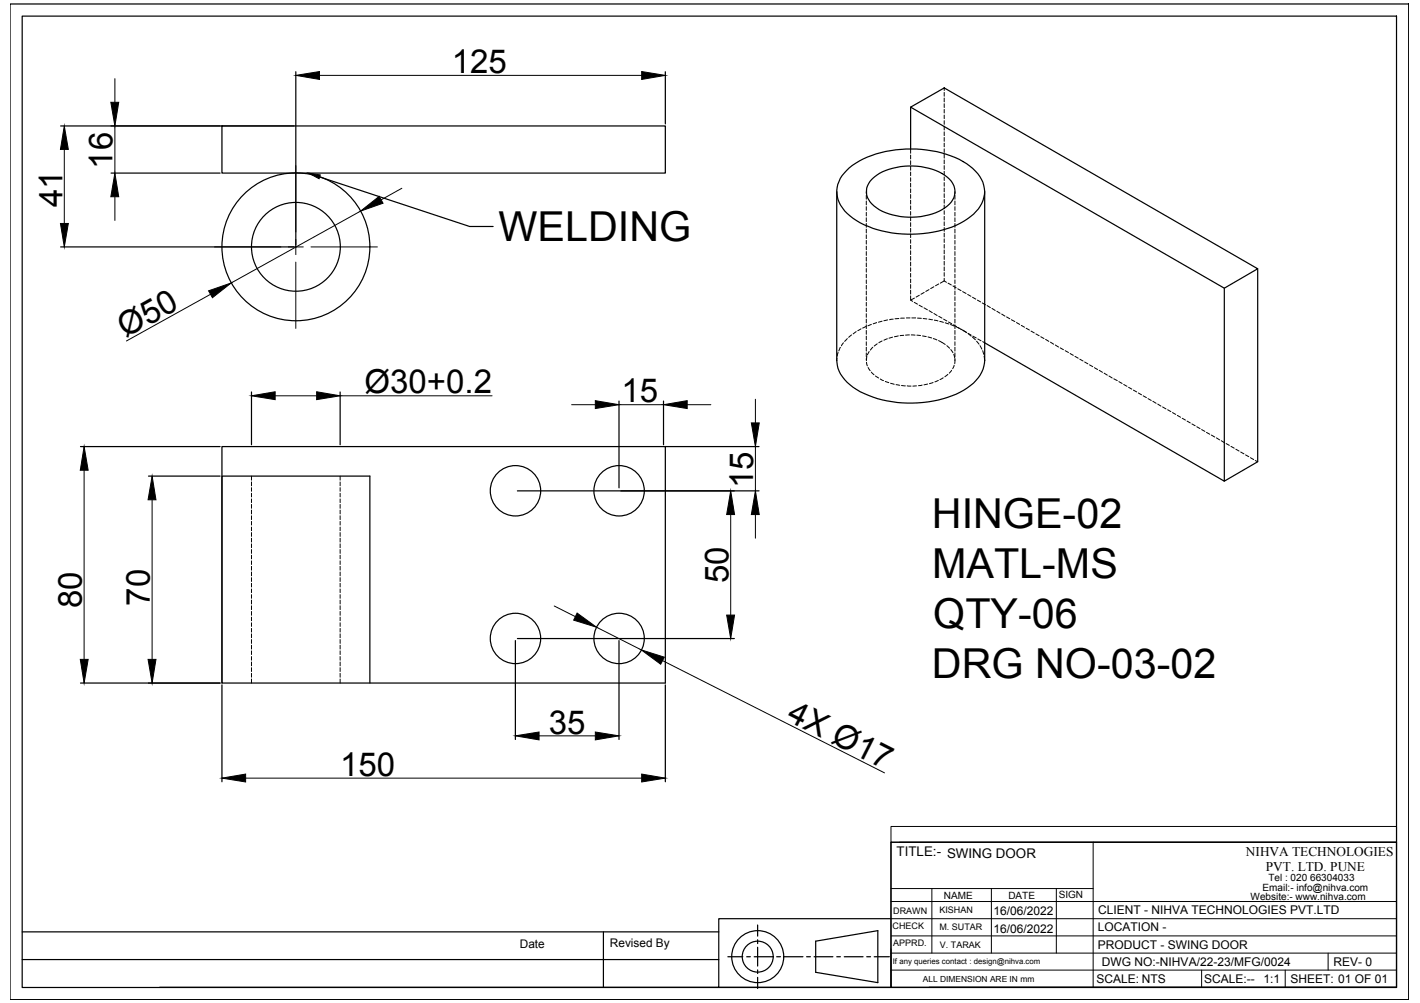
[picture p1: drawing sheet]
<svg xmlns="http://www.w3.org/2000/svg" width="297mm" height="210mm" viewBox="0 0 297 210" stroke-linecap="round" stroke-linejoin="round" font-family="sans-serif">
<!-- layer: 0 -->
<g fill="none" stroke="#000" stroke-width=".25">
<path d="M2.1 .8h292.6v208.4h-292.6zM4.6 3.4h287.5v203.3h-287.5zM61.9 15v36.3M139.2 15v10.9M12.7 26.4h48.8M23.2 36.2h22.8M46.4 26.4h92.8v9.8h-92.8zM66.9 37l31.3 10.4h5M177.1 35.7a17.8 17.8 0 0 1 11.4-4.4 21.5 21.5 0 0 1 14.3 3.4 6.5 6.5 0 0 1 3 6.6 9.3 9.3 0 0 1-5.8 5.8 24.8 24.8 0 0 1-20.1-.5 8.2 8.2 0 0 1-4.8-6.1 6.2 6.2 0 0 1 2-4.8zM182.4 37.5a12.2 12.2 0 0 1 9.4-2.7 10.6 10.6 0 0 1 7.2 3.1 3.7 3.7 0 0 1-1.4 5.6 14 14 0 0 1-14.2 0 3.7 3.7 0 0 1-1.7-5.1zM190.5 22.4l7-4 65.6 37.8-7 4.1zM190.5 22.4v8.8"/>
<path d="M12.7 51.7h48.8M175 40.1v35.3a7 7 0 0 0 3.5 5.7 23.6 23.6 0 0 0 20.6 1.7 10.7 10.7 0 0 0 6.5-5.6l.4-1.8v-35.3M263.1 56.2v40.4l-7 4.1M256.1 60.3v40.4l-50.1-29M16.8 93.5h29.2M31.1 99.6h14.9M52.6 82v11.1M71.1 82v11.1M129.5 83.9v18.2M138.8 83.9v9.2M139.2 93.5h19.6M108.2 102.7h50.6"/>
<path d="M107.8 134.1v20.7M108.2 133.6h45.4M129.5 134.1v20.7M16.8 142.9h29.2M46.4 142.9v-49.4h92.8v49.4h-92.8v-43.3h31v43.3M46.4 143.3v20.3M139.2 143.3v20.3M186.4 176.3h105.7v30.3h-105.7zM4.6 195h145.8M126.2 195v11.7M158.5 193.6v2.3M158.5 196.7v.8"/>
<path d="M158.5 198.2v4M170.6 197l13-2.2v10.8l-13-2.1zM186.4 192.3h-36v14.3h-117M4.6 200.8h145.8M150.4 206.6h36M152.3 200.2h3.1M156.2 200.2h.8M157.8 200.2h3.9M158.5 203v.7M158.5 204.5v2.4M162.5 200.2h.8M164 200.2h4"/>
<path d="M168.7 200.2h.8M170.3 200.2h3.9M175 200.2h.8M176.6 200.2h3.9M181.3 200.2h.8M182.9 200.2h3.1M194.3 206.6h97.8"/>
<circle cx="61.9" cy="51.7" r="15.5"/>
<circle cx="61.9" cy="51.7" r="9.3"/>
<circle cx="107.8" cy="102.7" r="5.3"/>
<circle cx="129.5" cy="102.7" r="5.3"/>
<circle cx="107.8" cy="133.6" r="5.3"/>
<circle cx="129.5" cy="133.6" r="5.3"/>
<circle cx="158.5" cy="200.2" r="5.4"/>
<circle cx="158.5" cy="200.2" r="3.2"/>
</g>
<g fill="none" stroke="#000" stroke-width=".21">
<path d="M24 16.5v4.9M66.8 15.8h67.4M197.5 18.4v.6M197.5 19.3v.8M13.4 31.3v15.5M24 26.4v9.8M61.9 34.7v13.8M84.1 39.4l-4.4 2.4M190.5 31.2v.9M190.5 32.5v.8M190.5 33.6v.8M190.5 34.8v.8"/>
<path d="M190.5 36v.8M190.5 37.2v.8M190.5 38.3v.8M190.5 39.5v.8M197.5 20.5v.8M197.5 21.7v.8M197.5 22.9v.8M197.5 24.1v.7M197.5 25.3v.7M197.5 26.4v.8M197.5 27.6v.8M197.5 28.8v.8"/>
<path d="M197.5 30v.7M197.5 31.1v.8M197.5 32.3v.8M197.5 33.5v.8M197.5 34.7v.8M197.5 35.8v.8M197.5 37v.8M197.5 38.2v.8M197.5 39.4v.8M24 41.2v4.9M44.9 51.7h13.8M61.9 50.1v1.6h-1.6"/>
<path d="M61.9 54.8v13.9M63.4 51.7h-1.5v1.6M65.1 51.7h13.8M75.4 44.2l-27 15M181.2 40.1v.4M181.2 40.9v.8M181.2 42.1v.8M181.2 43.3v.7M181.2 44.4v.8M181.2 45.6v.8M181.2 46.8v.8M181.2 47.9v.9"/>
<path d="M181.2 49.1v.8M181.2 50.3v.8M181.2 51.5v.8M181.2 52.6v.9M181.2 53.8v.8M181.2 55v.8M181.2 56.2v.8M181.2 57.4v.8M181.2 58.6v.7M181.2 59.7v.8M190.5 40.7v.8M190.5 41.9v.8"/>
<path d="M190.5 43.1v.7M190.5 44.3v.7M190.5 45.4v.8M190.5 46.6v.8M190.5 47.8v.8M190.5 49v.7M190.5 50.2v.7M190.5 51.3v.8M190.5 52.5v.8M190.5 53.7v.8M190.5 54.8v.9M190.5 56v.8"/>
<path d="M190.5 57.2v.8M190.5 58.4v.8M190.5 59.5v.9M196.4 59.4l-.7 .4M197.5 58.8l.5 .3M197.5 58.8l-.8 .5M197.5 40.5v.8M197.5 41.7v.8M197.5 42.9v.8M197.5 44.1v.8M197.5 45.3v.7M197.5 46.4v.8"/>
<path d="M197.5 47.6v.8M197.5 48.8v.8M197.5 50v.7M197.5 51.2v.7M197.5 52.3v.8M197.5 53.5v.8M197.5 54.7v.8M197.5 55.9v.8M197.5 57.1v.7M197.5 58.2v.6M198.3 59.3l.7 .3M199.3 59.8l.7 .4"/>
<path d="M199.8 40.1v.4M199.8 40.9v.8M199.8 42.1v.8M199.8 43.3v.7M199.8 44.4v.8M199.8 45.6v.8M199.8 46.8v.8M199.8 47.9v.9M199.8 49.1v.8M199.8 50.3v.8M199.8 51.5v.8M199.8 52.6v.9"/>
<path d="M199.8 53.8v.8M199.8 55v.8M199.8 56.2v.8M199.8 57.4v.8M199.8 58.6v.7M199.8 59.7v.8M44.1 61.6l-17.7 9.8M175.1 75l-.1 .4M175.3 73.8l-.2 .7M175.8 72.7l-.3 .7M176.4 71.7l-.4 .7M177.2 70.9l-.5 .5"/>
<path d="M178.1 70.1l-.6 .5M179.1 69.4l-.6 .5M180.1 68.8l-.7 .4M181.2 68.3l-.7 .4M181.2 60.9v.8M181.2 62.1v.8M181.2 63.3v.7M181.2 64.5v.7M181.2 65.6v.8M181.2 66.8v.8M181.2 68v.8M181.2 69.2v.8"/>
<path d="M181.2 70.3v.8M181.2 71.5v.8M181.2 72.7v.8M181.2 73.9v.8M181.2 75v.4M181.3 75.8l.1 .8M181.3 74.6v.8M181.6 76.9l.4 .7M181.8 73.6l-.3 .7M182.3 77.9l.5 .5M182.3 67.9l-.7 .3M182.6 72.7l-.5 .6"/>
<path d="M183.1 78.7l.7 .4M183.4 67.5l-.7 .3M183.5 72l-.6 .4M184.1 79.3l.7 .4M184.5 67.2l-.7 .2M184.5 71.4l-.7 .3M185.2 79.8l.7 .3M185.6 70.9l-.7 .3M185.7 67l-.8 .1M186.7 70.6l-.7 .2M186.8 66.8l-.7 .1M187.9 70.3l-.8 .2"/>
<path d="M188 66.7h-.8M189 70.2l-.7 .1M189.2 66.6h-.8M189.6 66.5h.8M190.2 70.1h-.8M190.5 61.9v.9l.4 .3M190.5 60.7v.8M190.6 70.1h.8M190.7 66.5h.8M191.2 63.3l.7 .4M191.3 62.4l-.8 .4M191.8 70.1l.8 .1"/>
<path d="M191.9 66.6h.8M192.3 63.9l.6 .3M192.3 61.8l-.7 .4M193 70.3l.7 .1M193.1 66.7h.8M193.3 64.4l.7 .4M193.3 61.2l-.7 .4M194.1 70.5l.8 .2M194.3 66.8l.8 .1M194.3 65l.7 .4M194.3 60.6l-.6 .4M195.2 70.9l.8 .2"/>
<path d="M195.4 65.6l.6 .4M195.4 60l-.7 .4M195.4 67l.8 .2M196.3 79.6l-.7 .3M196.3 71.3l1.4 .8M196.4 66.2l.6 .4M196.6 67.3l.7 .2M197.3 79.1l-.7 .3M197.4 66.8l.7 .4M197.7 67.5l.8 .3M198.1 72.3l.5 .6M198.3 78.3l-.7 .6"/>
<path d="M198.4 67.4l.7 .4M198.8 67.9l.8 .3M198.9 73.2l.4 .6M199 77.5l-.4 .6M199.4 68l.7 .4M199.5 74.2l.2 .7M199.6 76.4l-.3 .8M199.8 75.3l-.1 .8M199.8 60.9v.8M199.8 62.1v.8M199.8 63.3v.7M199.8 64.5v.7"/>
<path d="M199.8 65.6v.8M199.8 66.8v.8M199.8 68v.8M199.8 69.2v.8M199.8 70.3v.8M199.8 71.5v.8M199.8 72.7v.8M199.8 73.9v.8M199.8 75v.4M199.9 68.4l.7 .3M200.3 60.4l.7 .4M200.4 68.6l.7 .3"/>
<path d="M201 68.9l.5 .2M201.4 61l.7 .4M201.5 69.1l.7 .5M201.5 69.2l.6 .3M202.4 61.6l.7 .4M202.5 69.8l.6 .3M202.6 69.8l.5 .5M203.4 70.6l.6 .5M203.4 62.2l.7 .4M203.5 70.3l.7 .4M204.3 71.4l.5 .6M204.5 62.8l.6 .4"/>
<path d="M204.5 70.9l.7 .4M205 72.3l.4 .8M205.5 63.4l.6 .4M205.6 73.4l.2 .8M205.6 71.5l.4 .2M205.9 74.5l.1 .9M206.5 64l.7 .4M207.5 64.5l.7 .5M208.5 65.1l.7 .5M209.5 65.7l.7 .5M210.6 66.3l.6 .4M211.6 66.9l.7 .4"/>
<path d="M212.6 67.5l.7 .4M213.6 68.1l.7 .4M214.7 68.7l.6 .4M215.7 69.3l.7 .4M216.7 69.9l.7 .4M217.7 70.5l.7 .4M218.7 71l.7 .4M219.7 71.6l.7 .4M220.8 72.2l.6 .4M221.8 72.8l.6 .4M222.8 73.4l.7 .4M223.8 74l.7 .4"/>
<path d="M224.9 74.6l.6 .4M225.9 75.2l.7 .4M226.9 75.8l.7 .3M227.9 76.4l.7 .3M228.9 76.9l.7 .4M229.9 77.5l.7 .4M231 78.1l.6 .4M232 78.7l.6 .4M233 79.3l.7 .4M234 79.9l.7 .3M17.6 98.4v39.6M52.6 99.6v.9"/>
<path d="M57.6 82.8h8.6M71.1 99.6v.9M71.1 82.8h31.8M119.6 84.7h4.9M129.5 84.7h9.3M143.7 84.7h5M158 83.6v4.9M158 93.5v9.2M186.3 80.2l.8 .2M187.4 80.5l.8 .1M188.6 80.7l.8 .1M189.8 80.8h.8"/>
<path d="M191.7 80.8h-.7M192.9 80.6l-.8 .1M194 80.4l-.7 .1M195.2 80l-.8 .3M235.1 80.5l.6 .3M236.1 81.1l.7 .3M237.1 81.6l.7 .4M238.1 82.2l.7 .4M239.1 82.8l.7 .4M240.1 83.4l.7 .4M241.2 84l.6 .4M242.2 84.6l.7 .4"/>
<path d="M243.2 85.2l.7 .4M244.2 85.8l.7 .3M245.3 86.3l.6 .4M246.3 86.9l.7 .4M247.3 87.5l.7 .4M248.3 88.1l.7 .4M249.3 88.7l.7 .4M250.3 89.3l.7 .4M251.4 89.9l.6 .4M252.4 90.5l.7 .4M253.4 91l.7 .5M254.5 91.6l.6 .5"/>
<path d="M255.5 92.2l.6 .5M256.5 92.8l.7 .4M257.5 93.4l.7 .4M258.5 94l.7 .4M259.5 94.6l.7 .4M260.5 95.2l.7 .4M261.6 95.8l.6 .4M262.6 96.4l.5 .2M31.8 104.6v33.4M52.6 100.9v.8M52.6 102.1v.7M52.6 103.2v.8"/>
<path d="M52.6 104.4v.8M52.6 105.6v.8M52.6 106.8v.8M52.6 107.9v.8M52.6 109.1v.8M52.6 110.3v.8M52.6 111.4v.9M52.6 112.6v.8M52.6 113.8v.8M52.6 115v.8M52.6 116.2v.8M52.6 117.4v.7"/>
<path d="M52.6 118.5v.8M52.6 119.7v.8M71.1 100.9v.8M71.1 102.1v.7M71.1 103.2v.8M71.1 104.4v.8M71.1 105.6v.8M71.1 106.8v.8M71.1 107.9v.8M71.1 109.1v.8M71.1 110.3v.8M71.1 111.4v.9"/>
<path d="M71.1 112.6v.8M71.1 113.8v.8M71.1 115v.8M71.1 116.2v.8M71.1 117.4v.7M71.1 118.5v.8M71.1 119.7v.8M152.9 107.7v21M158 107.7v4.9M52.6 120.9v.8M52.6 122.1v.7M52.6 123.3v.7"/>
<path d="M52.6 124.4v.8M52.6 125.6v.8M52.6 126.8v.8M52.6 128v.8M52.6 129.1v.8M52.6 130.3v.8M52.6 131.5v.8M52.6 132.7v.8M52.6 133.8v.8M52.6 135v.8M52.6 136.2v.8M52.6 137.4v.8"/>
<path d="M52.6 138.5v.8M52.6 139.7v.8M71.1 120.9v.8M71.1 122.1v.7M71.1 123.3v.7M71.1 124.4v.8M71.1 125.6v.8M71.1 126.8v.8M71.1 128v.8M71.1 129.1v.8M71.1 130.3v.8M71.1 131.5v.8"/>
<path d="M71.1 132.7v.8M71.1 133.8v.8M71.1 135v.8M71.1 136.2v.8M71.1 137.4v.8M71.1 138.5v.8M71.1 139.7v.8M115.9 126.8l4.5 2.3M124.8 131.3l9.3 4.7M138.6 138.2l46.4 23.5M52.6 140.9v.8M52.6 142.1v.8"/>
<path d="M71.1 140.9v.8M71.1 142.1v.8M112.8 154h11.7M51.4 162.8h82.8M186.4 173h105.7v3.3h-105.7zM186.4 176.3v30.3M188.2 176.3h103.9M228.7 176.3v30.3M186.4 199.5h105.7M186.4 195.9h105.7M186.4 192.3h105.7M186.4 188.7h105.7"/>
<path d="M186.4 186h42.3M194.9 186v13.5M207.4 186v13.5M221 186v13.5M277.8 199.5v3.5M186.4 203h105.7M251.4 203v3.6M268.8 203v3.6"/>
</g>
<g fill="#000" stroke="#000" stroke-width=".21">
<path d="M61.9 15.8l4.9-.8v1.6zM134.2 15l5 .8-5 .8zM13.4 26.4l.9 4.9h-1.7zM23.2 21.4h1.6l-.8 5zM64.5 36.2l2.5 .4-.3 .8zM12.6 46.8h1.7l-.9 4.9zM24 36.2l.8 5h-1.6zM75.4 44.2l3.9-3.1 .8 1.4zM43.6 60.9l4.8-1.7-4 3.1zM17.6 93.5l.8 4.9h-1.6zM52.6 82.8l5-.8v1.6zM66.2 82l4.9 .8-4.9 .8z"/>
<path d="M124.5 83.8l5 .9-5 .8zM138.8 84.7l4.9-.9v1.7zM157.2 88.5h1.6l-.8 5zM31.8 99.6l.8 5h-1.6zM152.9 102.7l.8 5h-1.7zM158 102.7l.8 5h-1.6zM16.8 138h1.6l-.8 4.9zM31 138h1.6l-.8 4.9zM120.7 128.3l4.1 3-4.8-1.5zM134.1 136l4.9 1.5-.8 1.5zM152 128.7h1.7l-.8 4.9zM107.8 154l5-.8v1.6z"/>
<path d="M124.5 153.2l5 .8-5 .8zM46.4 162.8l5-.8v1.6zM134.2 162l5 .8-5 .8z"/>
</g>
<g font-size="8.6">
<text x="104.3" y="50.5">WELDING</text>
<text x="194.9" y="110.6">HINGE-02</text>
<text x="195" y="121">MATL-MS</text>
<text x="195.2" y="131.4">QTY-06</text>
<text x="194.9" y="141.8">DRG NO-03-02</text>
</g>
<g font-size="6.9">
<text x="94.5" y="15.3">125</text>
<text x="23.6" y="35.3" transform="rotate(-90 23.6 35.3)">16</text>
<text x="13.1" y="43.4" transform="rotate(-90 13.1 43.4)">41</text>
<text x="26.3" y="70.8" transform="rotate(-29 26.3 70.8)">Ø50</text>
<text x="76.2" y="82.2">Ø30+0.2</text>
<text x="130" y="84.2">15</text>
<text x="157.6" y="102.2" transform="rotate(-90 157.6 102.2)">15</text>
<text x="152.4" y="122" transform="rotate(-90 152.4 122)">50</text>
<text x="17.1" y="127.3" transform="rotate(-90 17.1 127.3)">80</text>
<text x="31.4" y="126.7" transform="rotate(-90 31.4 126.7)">70</text>
<text x="114.8" y="153.5">35</text>
<text x="164.3" y="150.6" transform="rotate(27 164.3 150.6)">4X Ø17</text>
<text x="71.1" y="162.4">150</text>
</g>
<g font-size="2.8">
<text x="187.6" y="179.2">TITLE:- SWING DOOR</text>
<text x="260.6" y="179.1">NIHVA TECHNOLOGIES</text>
<text x="264.8" y="182.3">PVT. LTD. PUNE</text>
</g>
<g font-size="2.5">
<text x="207.8" y="191.6">16/06/2022</text>
<text x="229.7" y="191.3">CLIENT - NIHVA TECHNOLOGIES PVT.LTD</text>
<text x="207.8" y="195.2">16/06/2022</text>
<text x="229.6" y="194.9">LOCATION -</text>
<text x="108.7" y="198.5">Date</text>
<text x="127.6" y="198.2">Revised By</text>
<text x="229.6" y="198.5">PRODUCT - SWING DOOR</text>
<text x="230.5" y="202.1">DWG NO:-NIHVA/22-23/MFG/0024</text>
<text x="279" y="202.1">REV- 0</text>
<text x="229.3" y="205.7">SCALE: NTS</text>
<text x="251.9" y="205.7">SCALE:--</text>
<text x="264.3" y="205.7">1:1</text>
<text x="269.9" y="205.7">SHEET: 01 OF 01</text>
</g>
<g font-size="2.1">
<text x="265.3" y="184.4">Tel : 020 66304033</text>
<text x="197.4" y="188.1">NAME</text>
<text x="210.9" y="188.2">DATE</text>
<text x="221.5" y="188">SIGN</text>
<text x="261.6" y="188.4">Website:- www.nihva.com</text>
<text x="264.1" y="186.5">Email:- info@nihva.com</text>
</g>
<g font-size="1.9">
<text x="186.8" y="191.2">DRAWN</text>
<text x="196.5" y="191.1">KISHAN</text>
<text x="186.7" y="194.4">CHECK</text>
<text x="186.8" y="198">APPRD.</text>
<text x="196.5" y="194.7">M. SUTAR</text>
<text x="196.6" y="198.3">V. TARAK</text>
</g>
<text font-size="1.8" x="193" y="205.4">ALL DIMENSION ARE IN mm</text>
<text font-size="1.6" x="186.8" y="201.7">If any queries contact : design@nihva.com</text>
</svg>
